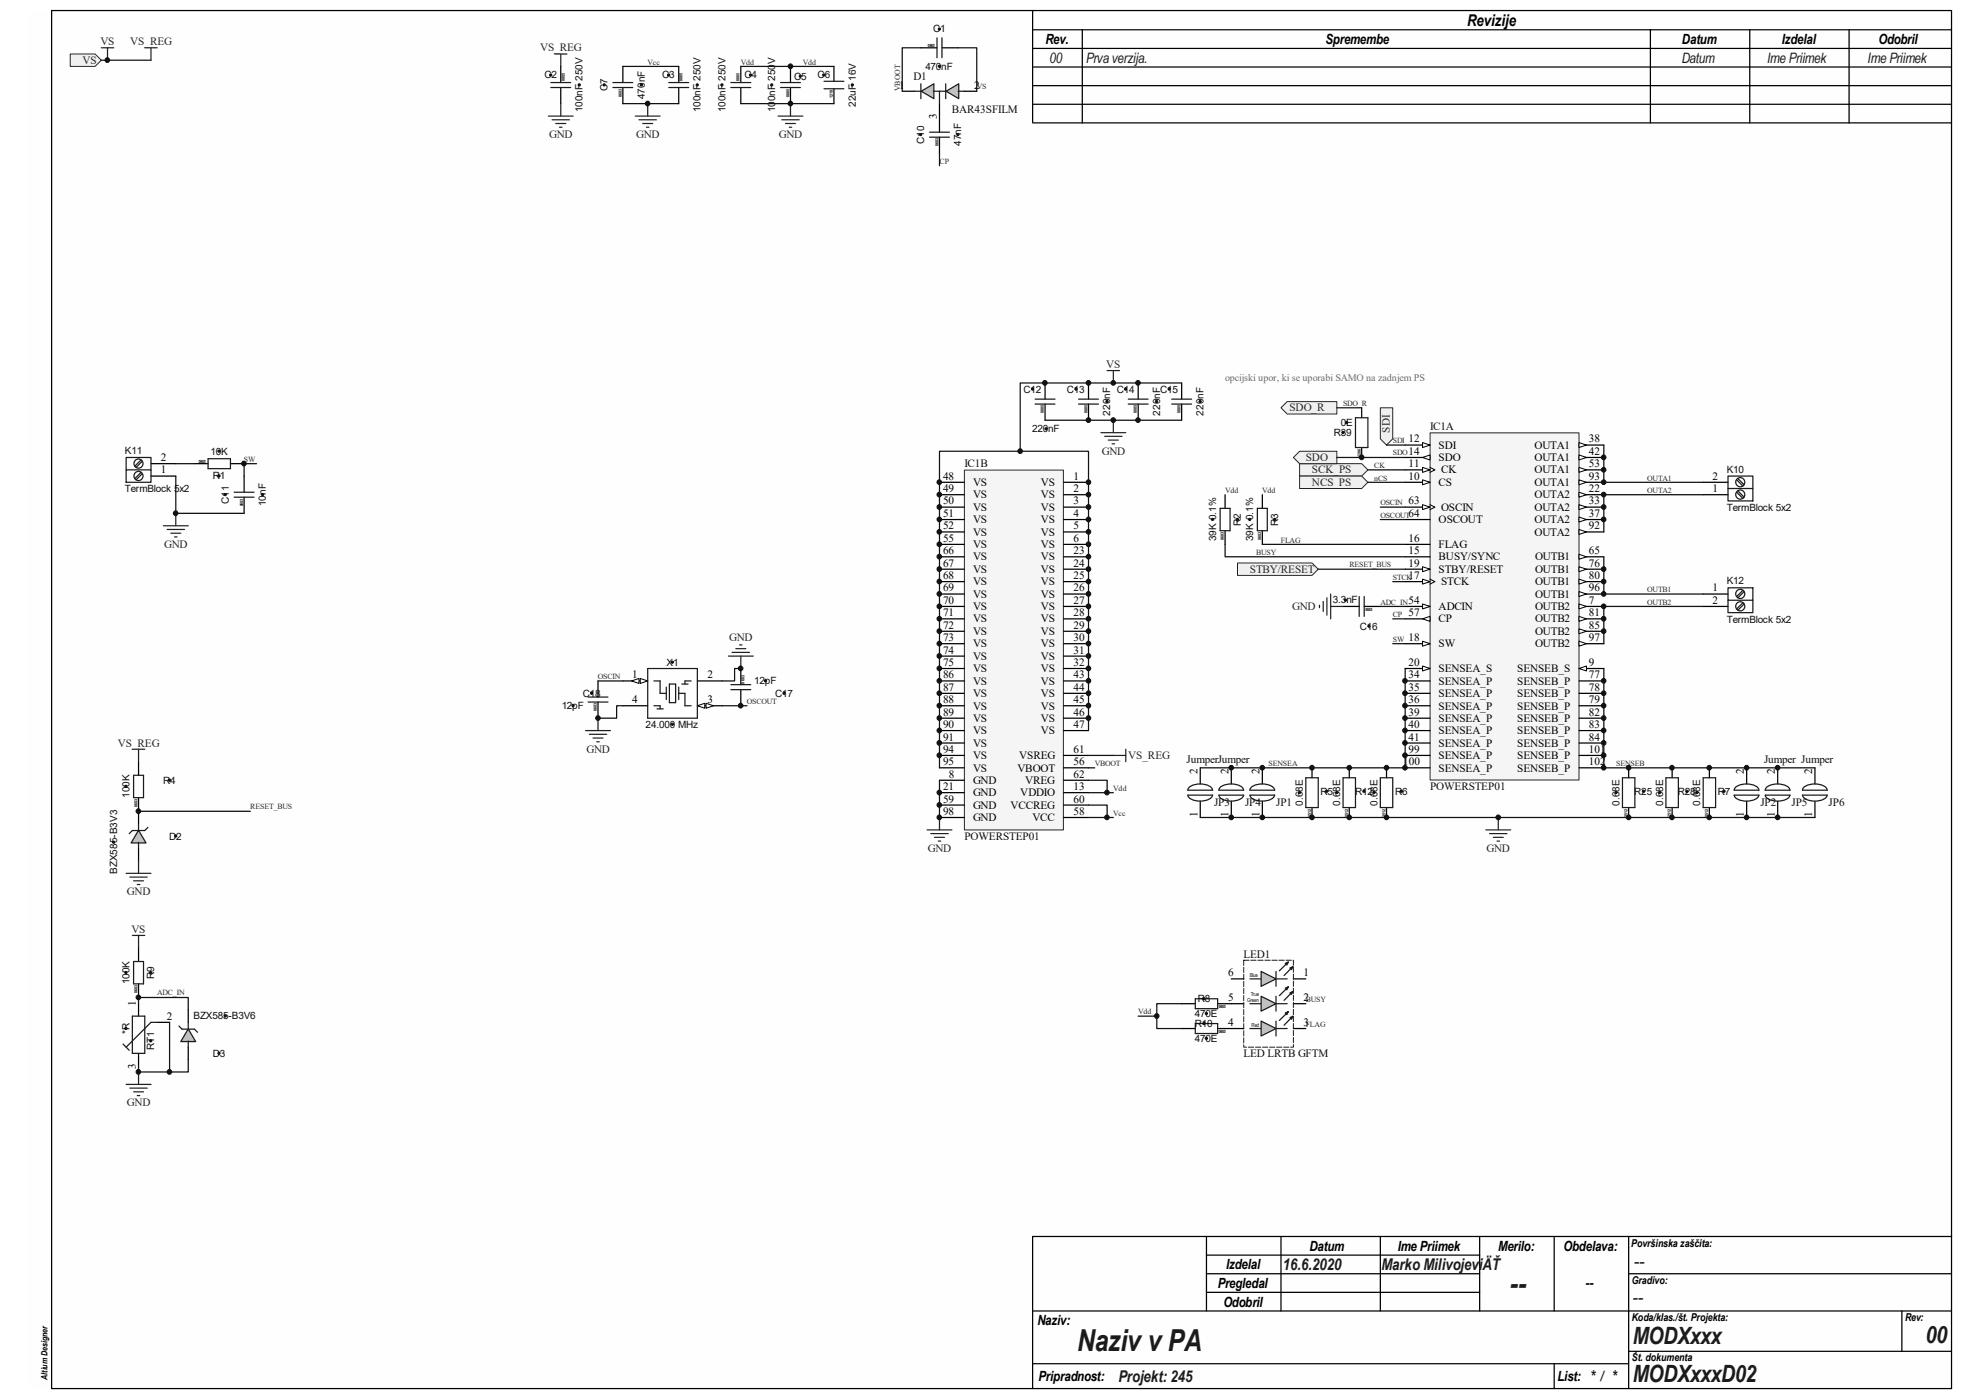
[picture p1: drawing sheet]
<svg xmlns="http://www.w3.org/2000/svg" width="297mm" height="210mm" viewBox="0 0 297 210" stroke-linecap="round" stroke-linejoin="round" font-family="sans-serif">
<path d="M4 1.6h288.9v206.8h-288.9z" fill="#fefefe"/>
<g fill="none" stroke="#000" stroke-width=".19">
<path d="M7.7 1.6h285.2v206.8h-285.2zM135.4 13.7h1.9M141 15.6v1.8M155 4.5h137.9M155 7.3h137.9M155 10.1h137.9M155 12.9h137.9M155 15.7h137.9M155 18.4h137.9M155 1.6v16.8M162.4 4.5v13.9M247.7 4.5v13.9"/>
<path d="M262.6 4.5v13.9M277.5 4.5v13.9M155 196.8h137.9M181.1 188.4h41M181.1 191.2h41M181.1 194h41M181.1 185.6v11.2M192.3 185.6v11.2M207.2 185.6v11.2M222.1 185.6v11.2M233.3 185.6v11.2M244.4 191.2h48.5"/>
<path d="M244.4 185.6v22.8M285.4 196.8v6.1M292.9 185.6h-137.9v22.8M155 204.7h89.4M233.3 204.7v3.7M244.4 202.9h48.5"/>
</g>
<path d="M141.9 12.6v2.2" fill="none" stroke="#1c1c1c" stroke-width=".19"/>
<path d="M142 13.7l1.9-1.1v2.2z" fill="#c0c0c0" stroke="#1c1c1c" stroke-width=".19"/>
<path d="M138.2 12.6v2.2M141 13.7h.9M143.8 13.7h.9" fill="none" stroke="#1c1c1c" stroke-width=".19"/>
<path d="M144.7 13.7h1.9" fill="none" stroke="#000" stroke-width=".19"/>
<path d="M138.3 13.7l1.9-1.1v2.2z" fill="#c0c0c0" stroke="#1c1c1c" stroke-width=".19"/>
<g fill="none" stroke="#1c1c1c" stroke-width=".19">
<path d="M82.7 13.1h3M82.7 12.4h3M92 13.1h3M92 12.4h3M100.4 13.1h3M100.4 12.4h3M109.7 13.1h3M109.7 12.4h3M117.1 13.1h3M117.1 12.4h3M123.7 13.3h3M123.7 12.2h3"/>
<path d="M137.3 13.7h.9M139.5 19.8h3M140.1 13.7h.9v1.9M140.6 5.7v3M141.4 5.7v3M139.5 20.6h3M155.4 59.9h2.9M161.9 59.9h3M169.3 59.9h3M175.9 59.9h2.9M155.4 60.7h2.9M161.9 60.7h3"/>
<path d="M169.3 60.7h3M175.9 60.7h2.9M183.1 76.3h1.5v3.4h-1.5zM188.7 76.3h1.5v3.4h-1.5zM204 89.5v3M204.7 89.5v3M26.9 154l.4 .5h1.9l.4 .5M179.4 149.9h3.3v1.5h-3.3zM179.4 153.7h3.3v1.4h-3.3z"/>
</g>
<g fill="none" stroke="#000" stroke-width=".19">
<path d="M84.2 10v2.4M84.2 13.1v2.5M93.5 10v2.4M93.5 13.1v2.5M101.9 10v2.4M101.9 13.1v2.5M111.2 10v2.4M111.2 13.1v2.5M118.6 10v2.4M118.6 13.1v2.5M125.2 10v2.2M125.2 13.3v2.3"/>
<path d="M138.2 7.2h2.4M141 17.4v2.4M141.4 7.2h2.4M141 20.6v2.4M156.8 57.5v2.4M163.4 57.5v2.4M170.8 57.5v2.4M177.3 57.5v2.4M156.8 60.7v2.4M163.4 60.7v2.4M170.8 60.7v2.4M177.3 60.7v2.4"/>
<path d="M183.9 74.3v2M183.9 79.7v2M189.5 74.3v2M189.5 79.7v2M201.6 91h2.4M204.7 91h2.5M28.2 151.6v1.9M28.2 157.2v1.9M177.3 154.4h2.1M177.3 150.7h2.1M182.7 154.4h2.1M182.7 150.7h2.1"/>
</g>
<g fill="#0e0e0e" stroke="#0e0e0e" stroke-width=".15">
<circle cx="161.5" cy="58.4" r=".17"/>
<circle cx="166.1" cy="60.3" r=".17"/>
<circle cx="155" cy="58.4" r=".17"/>
<circle cx="157" cy="64.4" r=".17"/>
<circle cx="175.5" cy="58.4" r=".17"/>
<circle cx="180.1" cy="60.3" r=".17"/>
<circle cx="168.9" cy="58.4" r=".17"/>
<circle cx="173.6" cy="60.3" r=".17"/>
<circle cx="120.1" cy="11.4" r=".17"/>
<circle cx="115.8" cy="12.7" r=".17"/>
<circle cx="141" cy="4.4" r=".17"/>
<circle cx="141" cy="9.9" r=".17"/>
<circle cx="138.2" cy="20.2" r=".17"/>
<circle cx="143.8" cy="20.2" r=".17"/>
<circle cx="82.6" cy="11.3" r=".17"/>
<circle cx="86.9" cy="12.7" r=".17"/>
<circle cx="123.6" cy="11.3" r=".17"/>
<circle cx="127.9" cy="12.7" r=".17"/>
<circle cx="90.7" cy="12.7" r=".17"/>
<circle cx="96.3" cy="12.7" r=".17"/>
<circle cx="100.4" cy="11.3" r=".17"/>
<circle cx="104.6" cy="12.7" r=".17"/>
<circle cx="112.6" cy="11.3" r=".17"/>
<circle cx="108.3" cy="12.7" r=".17"/>
<circle cx="205.4" cy="94" r=".17"/>
<circle cx="201.9" cy="90.1" r=".17"/>
<circle cx="191.3" cy="78" r=".17"/>
<circle cx="187.6" cy="78" r=".17"/>
<circle cx="185.7" cy="78" r=".17"/>
<circle cx="182" cy="78" r=".17"/>
<circle cx="180.7" cy="153.6" r=".17"/>
<circle cx="181.1" cy="155.9" r=".17"/>
<circle cx="180.7" cy="149.9" r=".17"/>
<circle cx="181.1" cy="152.1" r=".17"/>
</g>
<g fill="none" stroke="#262626" stroke-width=".19">
<path d="M21.7 7.2h1.9M22.7 7.2v1.8M82.3 17.4h3.7M82.9 18h2.6M83.2 8.1h1.9M83.4 18.5h1.5M84 19.1h.3M84.2 8.1v1.9M84.2 15.6v1.8M95.3 17.4h3.8M95.9 18h2.6M96.5 18.5h1.4"/>
<path d="M97 19.1h.4M97.2 15.6v1.8M116.8 17.4h3.7M117.3 18h2.6M117.9 18.5h1.5M118.5 19.1h.3M118.6 15.6v1.8M166.2 55.6h1.8M167.1 55.6v1.9M198 90.9v.3M198.6 90.3v1.5M199.1 89.7v2.6"/>
<path d="M199.7 89.2v3.7M199.7 91h1.9M167.1 113.4h1.9M169 112.5v1.8M139.1 124.6h3.8M139.7 125.1h2.6M140.3 125.7h1.4M140.8 126.3h.4M141 122.7v1.9"/>
</g>
<path d="M28.2 154.5l1.2 1.9h-2.3z" fill="#c0c0c0" stroke="#1c1c1c" stroke-width=".19"/>
<path d="M22.2 124.2l-.5 .5h-1.8l-.5 .4M20.1 144.3h1.4v3.4h-1.4zM28.2 153.5v.9M28.2 156.3v.9" fill="none" stroke="#1c1c1c" stroke-width=".19"/>
<g fill="#0e0e0e" stroke="#0e0e0e" stroke-width=".15">
<circle cx="32.9" cy="158.1" r=".17"/>
<circle cx="33.8" cy="152.5" r=".17"/>
<circle cx="22.6" cy="146" r=".17"/>
<circle cx="18.9" cy="146" r=".17"/>
</g>
<path d="M19.9 140.4h1.8M20.8 140.4v1.9" fill="none" stroke="#262626" stroke-width=".19"/>
<path d="M20.8 121.8v1.9M20.8 127.4v1.8M20.8 142.3v2M20.8 147.7v2" fill="none" stroke="#000" stroke-width=".19"/>
<path d="M20.8 124.6l1.1 1.9h-2.2z" fill="#c0c0c0" stroke="#1c1c1c" stroke-width=".19"/>
<path d="M31.2 68.9h3.4v1.5h-3.4zM35.1 74.6h3M35.1 73.9h3M20.1 116.4h1.4v3.3h-1.4zM20.8 123.7v.9M20.8 126.4v1" fill="none" stroke="#1c1c1c" stroke-width=".19"/>
<g fill="#0e0e0e" stroke="#0e0e0e" stroke-width=".15">
<circle cx="26.4" cy="125.5" r=".17"/>
<circle cx="17" cy="126.4" r=".17"/>
<circle cx="25.4" cy="117.1" r=".17"/>
<circle cx="18.9" cy="118" r=".17"/>
<circle cx="33.8" cy="74.2" r=".17"/>
<circle cx="39.4" cy="74.2" r=".17"/>
<circle cx="32.9" cy="71.5" r=".17"/>
<circle cx="32.9" cy="67.7" r=".17"/>
</g>
<g fill="none" stroke="#262626" stroke-width=".19">
<path d="M24.5 78.9h3.7M25.1 79.5h2.6M26.4 77.1v1.8M25.6 80h1.5M26.2 80.6h.4M109.3 98.5h3.7M109.9 97.9h2.6M110.4 97.4h1.5M111 96.8h.4M111.2 98.5v1.9M19.9 112.5h1.8M20.8 112.5v1.8"/>
<path d="M87.9 109.7h3.7M88.4 110.2h2.7M89 110.8h1.5M89.6 111.4h.3M89.7 107.8v1.9M18.9 131.1h3.8M19.5 131.7h2.6M20.1 132.2h1.4M20.6 132.8h.4M20.8 129.2v1.9"/>
</g>
<path d="M29.2 69.6h2M34.6 69.6h2M36.6 71.5v2.4M36.6 74.6v2.5M20.8 114.3v2.1M20.8 119.7v2.1" fill="none" stroke="#000" stroke-width=".19"/>
<g fill="#f0f0f0" stroke="#262626" stroke-width=".15">
<path d="M195 69.6h9.4l.9 .9-.9 1h-9.4z" fill-rule="evenodd"/>
<path d="M207.2 61.2h1.8v4.7l-.9 .9-.9-.9z" fill-rule="evenodd"/>
<path d="M194.1 68.7l.9-1h5.6v1.9h-5.6z" fill-rule="evenodd"/>
<path d="M185.7 84.5h11.2l.9 .9-.9 1h-11.2z" fill-rule="evenodd"/>
</g>
<path d="M165.2 64.9h3.8M165.8 65.5h2.6M166.3 66.1h1.5M166.9 66.6h.4M167.1 63.1v1.8M223 124.6h3.7M223.6 125.1h2.6M224.1 125.7h1.5M224.7 126.3h.4M224.9 122.7v1.9" fill="none" stroke="#262626" stroke-width=".19"/>
<path d="M189.5 115.3v2.4M262.1 115.3v2.4M189.5 120.3v2.4M262.1 120.3v2.4" fill="none" stroke="#000" stroke-width=".19"/>
<path d="M191.3 119.4a1.31 1.31 0 0 1-1.3 .8 2.73 2.73 0 0 1-2.3-.5l-.1-.3h3.7M191.3 118.6h-3.7a.85 .85 0 0 1 .7-.7 2.82 2.82 0 0 1 2.9 .4l.1 .3M264 119.4a1.31 1.31 0 0 1-1.3 .8 2.74 2.74 0 0 1-2.3-.5l-.1-.3h3.7M264 118.6h-3.7a.85 .85 0 0 1 .7-.7 2.82 2.82 0 0 1 2.9 .4l.1 .3" fill="none" stroke="#1c1c1c" stroke-width=".19"/>
<g fill="#f0f0f0" stroke="#262626" stroke-width=".15">
<path d="M10.5 8.1h3.8l.9 .9-.9 1h-3.8z" fill-rule="evenodd"/>
<path d="M195 71.5h9.4l.9 .9-.9 .9h-9.4z" fill-rule="evenodd"/>
<path d="M192.3 61.2l.9-.9h7.4v1.9h-7.4z" fill-rule="evenodd"/>
</g>
<path d="M15.2 7.2h1.9M16.1 7.2v1.8" fill="none" stroke="#262626" stroke-width=".19"/>
<path d="M214.7 65h22.3v52.1h-22.3z" fill="#f5f5f5"/>
<path d="M214.6 65h22.4v52.1h-22.4z" fill="none" stroke="#262626" stroke-width=".15"/>
<path d="M237 91h3.7" fill="none" stroke="#000" stroke-width=".19"/>
<path d="M237 90.7l1.1 .3-1.1 .4z" fill="#fefefe" stroke="#000" stroke-width=".15"/>
<path d="M237 100.4h3.7" fill="none" stroke="#000" stroke-width=".19"/>
<path d="M237 100.4l1.1-.4v.7z" fill="#fefefe" stroke="#000" stroke-width=".15"/>
<path d="M210.9 72.4h3.7" fill="none" stroke="#000" stroke-width=".19"/>
<path d="M213.5 72l1.1 .4-1.1 .4z" fill="#fefefe" stroke="#000" stroke-width=".15"/>
<path d="M210.9 70.5h3.7" fill="none" stroke="#000" stroke-width=".19"/>
<path d="M214.6 70.2l.8 .3-.8 .4" fill="none" stroke="#000" stroke-width=".15"/>
<path d="M213.5 70.2l1.1 .3-1.1 .4z" fill="#fefefe" stroke="#000" stroke-width=".15"/>
<path d="M210.9 66.8h3.7" fill="none" stroke="#000" stroke-width=".19"/>
<path d="M213.5 66.4l1.1 .4-1.1 .4z" fill="#fefefe" stroke="#000" stroke-width=".15"/>
<path d="M210.9 68.7h3.7" fill="none" stroke="#000" stroke-width=".19"/>
<path d="M213.5 68.7l1.1-.4v.7z" fill="#fefefe" stroke="#000" stroke-width=".15"/>
<path d="M210.9 83.6h3.7M210.9 81.7h3.7M210.9 87.3h3.7" fill="none" stroke="#000" stroke-width=".19"/>
<path d="M214.6 86.9l.8 .4-.8 .4" fill="none" stroke="#000" stroke-width=".15"/>
<path d="M213.5 86.9l1.1 .4-1.1 .4z" fill="#fefefe" stroke="#000" stroke-width=".15"/>
<path d="M210.9 96.6h3.7" fill="none" stroke="#000" stroke-width=".19"/>
<path d="M213.5 96.3l1.1 .3-1.1 .4z" fill="#fefefe" stroke="#000" stroke-width=".15"/>
<path d="M210.9 85.4h3.7" fill="none" stroke="#000" stroke-width=".19"/>
<path d="M213.5 85.1l1.1 .3-1.1 .4z" fill="#fefefe" stroke="#000" stroke-width=".15"/>
<path d="M210.9 100.4h3.7" fill="none" stroke="#000" stroke-width=".19"/>
<path d="M213.5 100l1.1 .4-1.1 .3z" fill="#fefefe" stroke="#000" stroke-width=".15"/>
<path d="M237 74.3h3.7" fill="none" stroke="#000" stroke-width=".19"/>
<path d="M237 73.9l1.1 .4-1.1 .3z" fill="#fefefe" stroke="#000" stroke-width=".15"/>
<path d="M237 76.1h3.7" fill="none" stroke="#000" stroke-width=".19"/>
<path d="M237 75.8l1.1 .3-1.1 .4z" fill="#fefefe" stroke="#000" stroke-width=".15"/>
<path d="M237 78h3.7M210.9 102.2h3.7M210.9 104.1h3.7M210.9 105.9h3.7" fill="none" stroke="#000" stroke-width=".19"/>
<path d="M237 77.6l1.1 .4-1.1 .4z" fill="#fefefe" stroke="#000" stroke-width=".15"/>
<path d="M237 66.8h3.7" fill="none" stroke="#000" stroke-width=".19"/>
<path d="M237 66.4l1.1 .4-1.1 .4z" fill="#fefefe" stroke="#000" stroke-width=".15"/>
<path d="M237 68.7h3.7M210.9 107.8h3.7M210.9 109.7h3.7M210.9 111.5h3.7" fill="none" stroke="#000" stroke-width=".19"/>
<path d="M237 68.3l1.1 .4-1.1 .3z" fill="#fefefe" stroke="#000" stroke-width=".15"/>
<path d="M237 70.5h3.7" fill="none" stroke="#000" stroke-width=".19"/>
<path d="M237 70.2l1.1 .3-1.1 .4z" fill="#fefefe" stroke="#000" stroke-width=".15"/>
<path d="M210.9 91h3.7" fill="none" stroke="#000" stroke-width=".19"/>
<path d="M213.5 90.7l1.1 .3-1.1 .4z" fill="#fefefe" stroke="#000" stroke-width=".15"/>
<path d="M210.9 92.9h3.7" fill="none" stroke="#000" stroke-width=".19"/>
<path d="M213.5 92.9l1.1-.4v.8z" fill="#fefefe" stroke="#000" stroke-width=".15"/>
<path d="M210.9 76.1h3.7" fill="none" stroke="#000" stroke-width=".19"/>
<path d="M214.6 75.8l.8 .3-.8 .4" fill="none" stroke="#000" stroke-width=".15"/>
<path d="M213.5 75.8l1.1 .3-1.1 .4z" fill="#fefefe" stroke="#000" stroke-width=".15"/>
<path d="M210.9 78h3.7M237 83.6h3.7" fill="none" stroke="#000" stroke-width=".19"/>
<path d="M237 83.2l1.1 .4-1.1 .4z" fill="#fefefe" stroke="#000" stroke-width=".15"/>
<path d="M237 85.4h3.7" fill="none" stroke="#000" stroke-width=".19"/>
<path d="M237 85.1l1.1 .3-1.1 .4z" fill="#fefefe" stroke="#000" stroke-width=".15"/>
<path d="M237 87.3h3.7M237 102.2h3.7M237 104.1h3.7M237 105.9h3.7" fill="none" stroke="#000" stroke-width=".19"/>
<path d="M237 86.9l1.1 .4-1.1 .4z" fill="#fefefe" stroke="#000" stroke-width=".15"/>
<path d="M237 92.9h3.7" fill="none" stroke="#000" stroke-width=".19"/>
<path d="M237 92.5l1.1 .4-1.1 .4z" fill="#fefefe" stroke="#000" stroke-width=".15"/>
<path d="M237 94.8h3.7M237 107.8h3.7M237 109.7h3.7M237 111.5h3.7" fill="none" stroke="#000" stroke-width=".19"/>
<path d="M237 94.4l1.1 .4-1.1 .3z" fill="#fefefe" stroke="#000" stroke-width=".15"/>
<path d="M237 79.9h3.7" fill="none" stroke="#000" stroke-width=".19"/>
<path d="M237 79.5l1.1 .4-1.1 .3z" fill="#fefefe" stroke="#000" stroke-width=".15"/>
<path d="M237 72.4h3.7" fill="none" stroke="#000" stroke-width=".19"/>
<path d="M237 72l1.1 .4-1.1 .4z" fill="#fefefe" stroke="#000" stroke-width=".15"/>
<path d="M237 89.2h3.7" fill="none" stroke="#000" stroke-width=".19"/>
<path d="M237 88.8l1.1 .4-1.1 .3z" fill="#fefefe" stroke="#000" stroke-width=".15"/>
<path d="M237 96.6h3.7" fill="none" stroke="#000" stroke-width=".19"/>
<path d="M237 96.3l1.1 .3-1.1 .4z" fill="#fefefe" stroke="#000" stroke-width=".15"/>
<path d="M210.9 113.4h3.7M210.9 115.3h3.7M237 113.4h3.7M237 115.3h3.7" fill="none" stroke="#000" stroke-width=".19"/>
<path d="M144.8 70.6h14.8v54h-14.8z" fill="#f5f5f5"/>
<path d="M144.7 70.6h14.9v54h-14.9z" fill="none" stroke="#262626" stroke-width=".15"/>
<g fill="none" stroke="#000" stroke-width=".19">
<path d="M141 72.4h3.7M141 74.3h3.7M141 76.1h3.7M141 78h3.7M141 79.9h3.7M159.6 72.4h3.8M159.6 74.3h3.8M159.6 76.1h3.8M159.6 78h3.8M159.6 79.9h3.8M141 81.7h3.7M141 83.6h3.7"/>
<path d="M141 85.4h3.7M141 87.3h3.7M141 89.2h3.7M141 91h3.7M141 92.9h3.7M141 94.8h3.7M141 96.6h3.7M141 98.5h3.7M159.6 81.7h3.8M159.6 83.6h3.8M159.6 85.4h3.8M159.6 87.3h3.8"/>
<path d="M159.6 89.2h3.8M159.6 91h3.8M159.6 92.9h3.8M159.6 94.8h3.8M159.6 96.6h3.8M159.6 98.5h3.8M141 117.1h3.7M141 119h3.7M141 100.4h3.7M141 102.2h3.7M141 104.1h3.7M141 105.9h3.7"/>
<path d="M141 107.8h3.7M141 109.7h3.7M141 115.3h3.7M141 113.4h3.7M141 111.5h3.7M159.6 117.1h3.8M159.6 119h3.8M159.6 100.4h3.8M159.6 102.2h3.8M159.6 104.1h3.8M159.6 105.9h3.8M159.6 107.8h3.8"/>
<path d="M159.6 109.7h3.8M159.6 115.3h3.8M159.6 113.4h3.8M180.1 115.3v2.4M184.8 115.3v2.4M196.9 115.3v1.5M202.5 115.3v1.5M208.1 115.3v1.5M244.4 115.3v1.5M251 115.3v1.5M256.5 115.3v1.5M266.8 115.3v2.4"/>
<path d="M272.4 115.3v2.4M141 122.7h3.7M141 120.9h3.7M159.6 122.7h3.8M159.6 120.9h3.8M180.1 120.3v2.4M184.8 120.3v2.4M196.9 121.2v1.5M202.5 121.2v1.5M208.1 121.2v1.5M244.4 121.2v1.5M251 121.2v1.5"/>
<path d="M256.5 121.2v1.5M266.8 120.3v2.4M272.4 120.3v2.4M194.1 150.7h1.9M194.1 146.9h1.9"/>
</g>
<g fill="none" stroke="#1c1c1c" stroke-width=".19">
<path d="M182 119.4a1.31 1.31 0 0 1-1.3 .8 2.74 2.74 0 0 1-2.3-.5l-.1-.3h3.7M182 118.6h-3.7a.85 .85 0 0 1 .7-.7 2.82 2.82 0 0 1 2.9 .4l.1 .3M186.6 119.4a1.31 1.31 0 0 1-1.2 .8 2.74 2.74 0 0 1-2.4-.5l-.1-.3h3.8M186.7 118.6h-3.8a.85 .85 0 0 1 .8-.7 2.82 2.82 0 0 1 2.8 .4l.1 .3M196 116.8h1.8v4.4h-1.8zM201.6 116.8h1.8v4.4h-1.8zM207.2 116.8h1.8v4.4h-1.8zM243.5 116.8h1.9v4.4h-1.9zM250 116.8h1.9v4.4h-1.9zM255.6 116.8h1.9v4.4h-1.9zM268.6 119.4a1.31 1.31 0 0 1-1.2 .8 2.74 2.74 0 0 1-2.4-.5l-.1-.3h3.8M268.7 118.6h-3.8a.85 .85 0 0 1 .8-.7 2.82 2.82 0 0 1 2.8 .4l.1 .3"/>
<path d="M274.2 119.4a1.31 1.31 0 0 1-1.3 .8 2.74 2.74 0 0 1-2.3-.5l-.1-.3h3.8M274.3 118.6h-3.8a.85 .85 0 0 1 .8-.7 2.82 2.82 0 0 1 2.8 .4l.1 .3"/>
</g>
<g fill="#0e0e0e" stroke="#0e0e0e" stroke-width=".15">
<circle cx="258.7" cy="118.8" r=".17"/>
<circle cx="254.7" cy="119" r=".17"/>
<circle cx="210.3" cy="118.8" r=".17"/>
<circle cx="206.2" cy="119" r=".17"/>
<circle cx="204.7" cy="118.8" r=".17"/>
<circle cx="200.6" cy="119" r=".17"/>
<circle cx="199.1" cy="118.8" r=".17"/>
<circle cx="195" cy="119" r=".17"/>
<circle cx="253.2" cy="118.8" r=".17"/>
<circle cx="249.1" cy="119" r=".17"/>
<circle cx="246.7" cy="118.8" r=".17"/>
<circle cx="242.5" cy="119" r=".17"/>
</g>
<path d="M18.9 162.8h3.8M19.5 163.3h2.6M20.1 163.9h1.4M20.6 164.5h.4M20.8 160.9v1.9" fill="none" stroke="#262626" stroke-width=".19"/>
<path d="M193.6 145.3l.5-.2-.3 .4z" fill="#c0c0c0" stroke="#1c1c1c" stroke-width=".19"/>
<path d="M193.2 144.6l-1.2 1.1M193.9 145.3l-1.2 1.1" fill="none" stroke="#1c1c1c" stroke-width=".19"/>
<path d="M192.9 144.6l.5-.2-.3 .5z" fill="#c0c0c0" stroke="#1c1c1c" stroke-width=".19"/>
<path d="M184.8 154.4h1.9M194.1 154.4h1.9" fill="none" stroke="#000" stroke-width=".19"/>
<path d="M187.6 146.9h1.7M191.5 146.9h1.7M191.5 145.8v2.3" fill="none" stroke="#1c1c1c" stroke-width=".19"/>
<path d="M189.3 145.8l2.2 1.1-2.2 1.2z" fill="#c0c0c0" stroke="#1c1c1c" stroke-width=".19"/>
<path d="M187.6 150.7h1.7M191.5 150.7h1.7M191.5 149.6v2.2" fill="none" stroke="#1c1c1c" stroke-width=".19"/>
<g fill="#c0c0c0" stroke="#1c1c1c" stroke-width=".19">
<path d="M189.3 149.6l2.2 1.1-2.2 1.1z"/>
<path d="M193.6 149.1l.5-.3-.3 .5z"/>
</g>
<path d="M193.2 148.3l-1.2 1.2M193.9 149l-1.2 1.2" fill="none" stroke="#1c1c1c" stroke-width=".19"/>
<path d="M192.9 148.3l.5-.2-.3 .5z" fill="#c0c0c0" stroke="#1c1c1c" stroke-width=".19"/>
<path d="M186.7 144.2h7.4v13h-7.4v-13" fill="none" stroke="#1c1c1c" stroke-width=".15" stroke-dasharray=".8 .3"/>
<path d="M184.8 150.7h1.9M184.8 146.9h1.9" fill="none" stroke="#000" stroke-width=".19"/>
<path d="M187.6 154.4h1.7M191.5 154.4h1.7M191.5 153.3v2.2" fill="none" stroke="#1c1c1c" stroke-width=".19"/>
<g fill="#c0c0c0" stroke="#1c1c1c" stroke-width=".19">
<path d="M189.3 153.3l2.2 1.1-2.2 1.1z"/>
<path d="M193.6 152.8l.5-.3-.3 .5z"/>
</g>
<path d="M193.2 152l-1.2 1.2M193.9 152.7l-1.2 1.2" fill="none" stroke="#1c1c1c" stroke-width=".19"/>
<path d="M192.9 152.1l.5-.3-.3 .5z" fill="#c0c0c0" stroke="#1c1c1c" stroke-width=".19"/>
<g fill="none" stroke="#000" stroke-width=".19">
<path d="M22.7 71.5h3.7M22.7 69.6h3.7M255.6 74.3h3.7M255.6 72.4h3.7M255.6 89.2h3.7M255.6 91h3.7M89.7 102.2v2.4M89.7 105.4v2.4M93.5 102.2h3.7M111.2 100.4v2.4M111.2 103.5v2.4M20.8 150.7v1.8"/>
<path d="M20.8 158.1v1.9M23.6 153.5h1.9"/>
</g>
<g fill="none" stroke="#1c1c1c" stroke-width=".19">
<path d="M18.9 70.5h3.8v1.9h-3.8zM18.9 70.5v-1.8h3.8v1.8M21.2 70.9l-1 .9M21.2 69l-1 1M21.4 71.1l-1 .9M21.4 69.2l-1 1M259.3 73.3h3.8v1.9h-3.8zM259.3 73.3v-1.8h3.8v1.8M260.6 73.9l1 .9M260.6 72l1 1M260.8 73.7l1 .9M260.8 71.8l1 1"/>
<path d="M259.3 88.2h3.8v1.9h-3.8zM259.3 90.1v1.9h3.8v-1.9M261.6 88.6l-1 .9M261.6 90.5l-1 .9M261.8 88.8l-1 .9M261.8 90.7l-1 .9M88.3 105.4h2.9M88.3 104.6h2.9M109.7 102.8h3M109.7 103.5h3M18.5 156.7l.9 1M19.9 152.5h1.8v5.6h-1.8z"/>
<path d="M23.6 153.5h-.9l-3.8 3.7"/>
<circle cx="20.8" cy="71.5" r=".68"/>
<circle cx="20.8" cy="69.6" r=".68"/>
<circle cx="261.2" cy="74.2" r=".68"/>
<circle cx="261.2" cy="72.4" r=".68"/>
<circle cx="261.2" cy="89.2" r=".68"/>
<circle cx="261.2" cy="91" r=".68"/>
</g>
<g fill="#0e0e0e" stroke="#0e0e0e" stroke-width=".15">
<circle cx="22.6" cy="156.2" r=".17"/>
<circle cx="18.9" cy="154.4" r=".17"/>
<circle cx="117.7" cy="104.1" r=".17"/>
<circle cx="114.9" cy="102.2" r=".17"/>
<circle cx="88.8" cy="104.1" r=".17"/>
<circle cx="86" cy="105.9" r=".17"/>
</g>
<g fill="#fefefe" stroke="#000" stroke-width=".15">
<path d="M96.1 101.8l1.1 .4-1.1 .4z"/>
<path d="M94.8 102.2l1.1-.4v.8z"/>
</g>
<path d="M93.5 105.9h3.7M104.7 105.9h3.7M104.7 102.2h3.7" fill="none" stroke="#000" stroke-width=".19"/>
<g fill="#fefefe" stroke="#000" stroke-width=".15">
<path d="M104.7 105.9l1.1-.3v.7z"/>
<path d="M106 105.6l1.1 .3-1.1 .4z"/>
</g>
<path d="M203.4 62.7h1.9v4.5h-1.9zM97.2 100.4h7.5v7.4h-7.5zM98.1 105.9h1v.5M98.1 102.2h1v1.9h.9M98.6 106.4h.9M100 103.2v1.8M100.5 102.7h.9v2.8h-.9zM101.9 104.1h.9v1.8h.9M101.9 103.2v1.8M102.3 102.7h1M103.7 102.2h-.9v.5" fill="none" stroke="#1c1c1c" stroke-width=".19"/>
<g fill="#0e0e0e" stroke="#0e0e0e" stroke-width=".15">
<circle cx="100.9" cy="99.4" r=".17"/>
<circle cx="100.9" cy="108.7" r=".17"/>
<circle cx="201.6" cy="64.9" r=".17"/>
<circle cx="202.1" cy="63.4" r=".17"/>
<circle cx="16.1" cy="9" r=".35"/>
<circle cx="20.8" cy="160.9" r=".35"/>
<circle cx="20.8" cy="149.7" r=".35"/>
<circle cx="20.8" cy="121.8" r=".35"/>
<circle cx="25.4" cy="160.9" r=".35"/>
<circle cx="26.4" cy="77" r=".35"/>
<circle cx="36.6" cy="69.6" r=".35"/>
<circle cx="89.7" cy="107.8" r=".35"/>
<circle cx="97.2" cy="15.5" r=".35"/>
<circle cx="111.1" cy="105.9" r=".35"/>
<circle cx="111.1" cy="100.3" r=".35"/>
<circle cx="118.6" cy="15.5" r=".35"/>
<circle cx="118.6" cy="10" r=".35"/>
<circle cx="141" cy="122.7" r=".35"/>
<circle cx="141" cy="120.8" r=".35"/>
<circle cx="141" cy="119" r=".35"/>
<circle cx="141" cy="113.4" r=".35"/>
<circle cx="141" cy="111.5" r=".35"/>
<circle cx="141" cy="109.7" r=".35"/>
<circle cx="141" cy="107.8" r=".35"/>
<circle cx="141" cy="105.9" r=".35"/>
<circle cx="141" cy="104.1" r=".35"/>
<circle cx="141" cy="102.2" r=".35"/>
<circle cx="141" cy="100.3" r=".35"/>
<circle cx="141" cy="98.5" r=".35"/>
<circle cx="141" cy="96.6" r=".35"/>
<circle cx="141" cy="94.7" r=".35"/>
<circle cx="141" cy="92.9" r=".35"/>
<circle cx="141" cy="91" r=".35"/>
<circle cx="141" cy="89.2" r=".35"/>
<circle cx="141" cy="87.3" r=".35"/>
<circle cx="141" cy="85.4" r=".35"/>
<circle cx="141" cy="83.6" r=".35"/>
<circle cx="141" cy="81.7" r=".35"/>
<circle cx="141" cy="79.8" r=".35"/>
<circle cx="141" cy="78" r=".35"/>
<circle cx="141" cy="76.1" r=".35"/>
<circle cx="141" cy="74.2" r=".35"/>
<circle cx="141" cy="72.4" r=".35"/>
<circle cx="153.1" cy="67.7" r=".35"/>
<circle cx="156.8" cy="57.5" r=".35"/>
<circle cx="163.4" cy="107.8" r=".35"/>
<circle cx="163.4" cy="105.9" r=".35"/>
<circle cx="163.4" cy="104.1" r=".35"/>
<circle cx="163.4" cy="102.2" r=".35"/>
<circle cx="163.4" cy="100.3" r=".35"/>
<circle cx="163.4" cy="98.5" r=".35"/>
<circle cx="163.4" cy="96.6" r=".35"/>
<circle cx="163.4" cy="94.7" r=".35"/>
<circle cx="163.4" cy="92.9" r=".35"/>
<circle cx="163.4" cy="91" r=".35"/>
<circle cx="163.4" cy="89.2" r=".35"/>
<circle cx="163.4" cy="87.3" r=".35"/>
<circle cx="163.4" cy="85.4" r=".35"/>
<circle cx="163.4" cy="83.6" r=".35"/>
<circle cx="163.4" cy="81.7" r=".35"/>
<circle cx="163.4" cy="79.8" r=".35"/>
<circle cx="163.4" cy="78" r=".35"/>
<circle cx="163.4" cy="76.1" r=".35"/>
<circle cx="163.4" cy="74.2" r=".35"/>
<circle cx="163.4" cy="72.4" r=".35"/>
<circle cx="163.4" cy="63.1" r=".35"/>
<circle cx="163.4" cy="57.5" r=".35"/>
<circle cx="166.1" cy="122.7" r=".35"/>
<circle cx="166.1" cy="119" r=".35"/>
<circle cx="167.1" cy="63.1" r=".35"/>
<circle cx="167.1" cy="57.5" r=".35"/>
<circle cx="170.8" cy="63.1" r=".35"/>
<circle cx="170.8" cy="57.5" r=".35"/>
<circle cx="173.6" cy="152.5" r=".35"/>
<circle cx="184.8" cy="122.7" r=".35"/>
<circle cx="184.8" cy="115.2" r=".35"/>
<circle cx="189.4" cy="122.7" r=".35"/>
<circle cx="189.4" cy="115.2" r=".35"/>
<circle cx="196.9" cy="122.7" r=".35"/>
<circle cx="196.9" cy="115.2" r=".35"/>
<circle cx="202.5" cy="122.7" r=".35"/>
<circle cx="202.5" cy="115.2" r=".35"/>
<circle cx="204.4" cy="68.7" r=".35"/>
<circle cx="208.1" cy="122.7" r=".35"/>
<circle cx="208.1" cy="115.2" r=".35"/>
<circle cx="210.9" cy="115.2" r=".35"/>
<circle cx="210.9" cy="113.4" r=".35"/>
<circle cx="210.9" cy="111.5" r=".35"/>
<circle cx="210.9" cy="109.7" r=".35"/>
<circle cx="210.9" cy="107.8" r=".35"/>
<circle cx="210.9" cy="105.9" r=".35"/>
<circle cx="210.9" cy="104.1" r=".35"/>
<circle cx="210.9" cy="102.2" r=".35"/>
<circle cx="224.9" cy="122.7" r=".35"/>
<circle cx="240.7" cy="115.2" r=".35"/>
<circle cx="240.7" cy="113.4" r=".35"/>
<circle cx="240.7" cy="111.5" r=".35"/>
<circle cx="240.7" cy="109.7" r=".35"/>
<circle cx="240.7" cy="107.8" r=".35"/>
<circle cx="240.7" cy="105.9" r=".35"/>
<circle cx="240.7" cy="104.1" r=".35"/>
<circle cx="240.7" cy="102.2" r=".35"/>
<circle cx="240.7" cy="94.7" r=".35"/>
<circle cx="240.7" cy="92.9" r=".35"/>
<circle cx="240.7" cy="91" r=".35"/>
<circle cx="240.7" cy="89.2" r=".35"/>
<circle cx="240.7" cy="87.3" r=".35"/>
<circle cx="240.7" cy="85.4" r=".35"/>
<circle cx="240.7" cy="78" r=".35"/>
<circle cx="240.7" cy="76.1" r=".35"/>
<circle cx="240.7" cy="74.2" r=".35"/>
<circle cx="240.7" cy="72.4" r=".35"/>
<circle cx="240.7" cy="70.5" r=".35"/>
<circle cx="240.7" cy="68.7" r=".35"/>
<circle cx="244.4" cy="122.7" r=".35"/>
<circle cx="244.4" cy="115.2" r=".35"/>
<circle cx="250.9" cy="122.7" r=".35"/>
<circle cx="250.9" cy="115.2" r=".35"/>
<circle cx="256.5" cy="122.7" r=".35"/>
<circle cx="256.5" cy="115.2" r=".35"/>
<circle cx="262.1" cy="122.7" r=".35"/>
<circle cx="262.1" cy="115.2" r=".35"/>
<circle cx="266.8" cy="122.7" r=".35"/>
<circle cx="266.8" cy="115.2" r=".35"/>
</g>
<path d="M204.4 61.2v1.5M204.4 67.2v1.5" fill="none" stroke="#000" stroke-width=".19"/>
<g fill="none" stroke="#0e0e0e" stroke-width=".19">
<path d="M15.2 9h7.5M93.5 15.6h8.4M93.5 10h8.4M111.2 10h14M111.2 15.6h14M138.2 7.2h-2.8v6.5M143.8 7.2h2.8v6.5M141 23v1.9M177.3 57.5h-24.2v10.2M26.4 71.5v5.6h10.2M26.4 69.6h2.8M38.5 69.6h-1.9v1.9"/>
<path d="M156.8 63.1h20.5M200.6 68.7h10.3M200.6 61.2h3.8M205.3 72.4h5.6M205.3 70.5h5.6M207.2 76.1h3.7M207.2 78h3.7M208.1 66.8h2.8M240.7 66.8v5.6h14.9M255.6 74.3h-14.9v5.6M183.9 81.7v1.9h27M189.5 81.7h21.4"/>
<path d="M197.8 85.4h13.1M207.2 91h3.7M209 92.9h1.9M209 87.3h1.9M209 96.6h1.9M240.7 83.6v5.6h14.9M255.6 91h-14.9v5.6M89.7 102.2h3.8M93.5 105.9h-1v1.9h-2.8M108.4 105.9h3.7M111.2 100.4h-1v1.8h-1.8M141 117.1v5.6"/>
<path d="M163.4 109.7v-42h-22.4v47.6M163.4 119h3.7M163.4 117.1h2.8v1.9M163.4 115.3h.9M163.4 113.4h3.7M210.9 100.4v14.9h-30.8M240.7 100.4v14.9h31.7M20.8 121.8h16.8M163.4 120.9h2.8v1.8M163.4 122.7h3.7M180.1 122.7h92.3M20.8 150.7v-1h7.4v1.9"/>
<path d="M25.5 153.5v7.4h-4.7v-.9M28.2 159.1v1.8h-2.7M170.8 152.5h2.8M177.3 150.7h-3.7v3.7h3.7"/>
</g>
<g font-size="4.5" fill="#1c1c1c">
<text x="226.6" y="194.2">--</text>
<text x="161.7" y="202.8">Naziv v PA</text>
</g>
<g font-size="3.6" fill="#1c1c1c">
<text x="245.1" y="201.8">MODXxxx</text>
<text x="289.1" y="201.7">00</text>
<text x="245.1" y="207.4">MODXxxxD02</text>
</g>
<g font-size="3" fill="#1c1c1c">
<text x="245.2" y="190.3">--</text>
<text x="245" y="195.7">--</text>
</g>
<text font-size="2.4" x="220.2" y="3.9">Revizije</text>
<g font-size="2.4" fill="#1c1c1c">
<text x="192.5" y="190.7">16.6.2020</text>
<text x="207.3" y="190.7">Marko MilivojeviÄŤ</text>
<text x="167.9" y="207.4">Projekt: 245</text>
<text x="238.6" y="207.4">*</text>
<text x="241.9" y="207.4">*</text>
</g>
<text font-size="2.3" fill="#1c1c1c" x="238" y="193.4">--</text>
<g font-size="2.2" fill="#1c1c1c">
<text x="157.5" y="9.4">00</text>
<text x="163" y="9.4">Prva verzija.</text>
<text x="252.4" y="9.4">Datum</text>
<text x="265.2" y="9.4">Ime Priimek</text>
<text x="280.3" y="9.4">Ime Priimek</text>
</g>
<g font-size="2.1">
<text x="156.9" y="6.6">Rev.</text>
<text x="198.9" y="6.6">Spremembe</text>
<text x="252.4" y="6.6">Datum</text>
<text x="267.4" y="6.6">Izdelal</text>
<text x="281.9" y="6.6">Odobril</text>
<text x="184" y="190.5">Izdelal</text>
<text x="196.6" y="187.7">Datum</text>
<text x="209.8" y="187.7">Ime Priimek</text>
<text x="224.8" y="187.7">Merilo:</text>
<text x="234.6" y="187.7">Obdelava:</text>
<text x="182.8" y="193.3">Pregledal</text>
<text x="183.6" y="196.1">Odobril</text>
<text x="155.7" y="198.9">Naziv:</text>
<text x="155.9" y="207.3">Pripradnost:</text>
<text x="233.8" y="207.3">List:</text>
</g>
<text font-size="2.1" fill="#1c1c1c" x="240.2" y="207.3">/</text>
<g font-size="1.7" fill="#262626">
<text x="12.4" y="9.6">VS</text>
<text x="15.1" y="6.8">VS</text>
<text x="19.6" y="6.8">VS_REG</text>
<text x="81.1" y="7.7">VS_REG</text>
<text x="82.4" y="20.7">GND</text>
<text x="95.5" y="20.7">GND</text>
<text x="116.9" y="20.7">GND</text>
<text x="166" y="55.2">VS</text>
<text x="193.5" y="61.8">SDO_R</text>
<text x="208.6" y="64.9" transform="rotate(-90 208.6 64.9)">SDI</text>
<text x="165.4" y="68.2">GND</text>
<text x="196" y="69.2">SDO</text>
<text x="196.9" y="71.1">SCK_PS</text>
<text x="196.9" y="72.9">NCS_PS</text>
<text x="24.6" y="82.2">GND</text>
<text x="187.6" y="86">STBY/RESET</text>
<text x="193.9" y="91.6">GND</text>
<text x="109.4" y="96.2">GND</text>
<text x="17.7" y="112.1">VS_REG</text>
<text x="88" y="113">GND</text>
<text x="169.3" y="114">VS_REG</text>
<text x="139.2" y="127.9">GND</text>
<text x="223.1" y="127.9">GND</text>
<text x="19" y="134.4">GND</text>
<text x="19.7" y="140">VS</text>
<text x="19" y="166.1">GND</text>
</g>
<g font-size="1.7">
<text x="135" y="13.3">1</text>
<text x="140.6" y="17.9" transform="rotate(-90 140.6 17.9)">3</text>
<text x="146.2" y="13.3">2</text>
<text x="24.1" y="71.1">1</text>
<text x="24.1" y="69.2">2</text>
<text x="211.4" y="70.1">11</text>
<text x="211.4" y="66.4">12</text>
<text x="211.4" y="68.3">14</text>
<text x="215.9" y="67.4">SDI</text>
<text x="215.9" y="69.2">SDO</text>
<text x="216.3" y="71.1">CK</text>
<text x="230.3" y="67.4">OUTA1</text>
<text x="230.3" y="69.2">OUTA1</text>
<text x="230.3" y="71.1">OUTA1</text>
<text x="238.5" y="66.4">38</text>
<text x="238.5" y="68.3">42</text>
<text x="238.5" y="70.1">53</text>
<text x="141.6" y="72">48</text>
<text x="141.6" y="73.9">49</text>
<text x="141.6" y="75.7">50</text>
<text x="141.6" y="77.6">51</text>
<text x="146" y="72.9">VS</text>
<text x="146" y="74.8">VS</text>
<text x="146" y="76.7">VS</text>
<text x="156.2" y="72.9">VS</text>
<text x="156.2" y="74.8">VS</text>
<text x="156.2" y="76.7">VS</text>
<text x="161.1" y="72">1</text>
<text x="161.1" y="73.9">2</text>
<text x="161.1" y="75.7">3</text>
<text x="161.1" y="77.6">4</text>
<text x="211.4" y="72">10</text>
<text x="211.4" y="75.7">63</text>
<text x="211.4" y="77.6">64</text>
<text x="215.9" y="72.9">CS</text>
<text x="216.3" y="76.7">OSCIN</text>
<text x="230.3" y="74.8">OUTA2</text>
<text x="230.3" y="76.7">OUTA2</text>
<text x="230.3" y="72.9">OUTA1</text>
<text x="238.5" y="73.9">22</text>
<text x="238.5" y="75.7">33</text>
<text x="238.5" y="77.6">37</text>
<text x="238.5" y="72">93</text>
<text x="257" y="73.9">1</text>
<text x="257" y="72">2</text>
<text x="141.6" y="79.5">52</text>
<text x="141.6" y="81.3">55</text>
<text x="141.6" y="83.2">66</text>
<text x="146" y="78.5">VS</text>
<text x="146" y="80.4">VS</text>
<text x="146" y="82.3">VS</text>
<text x="156.2" y="78.5">VS</text>
<text x="156.2" y="80.4">VS</text>
<text x="156.2" y="82.3">VS</text>
<text x="161.1" y="79.5">5</text>
<text x="161.1" y="81.3">6</text>
<text x="161.1" y="83.2">23</text>
<text x="211.4" y="83.2">15</text>
<text x="211.4" y="81.3">16</text>
<text x="215.9" y="82.3">FLAG</text>
<text x="215.9" y="78.5">OSCOUT</text>
<text x="230.3" y="78.5">OUTA2</text>
<text x="230.3" y="80.4">OUTA2</text>
<text x="238.5" y="83.2">65</text>
<text x="238.5" y="79.5">92</text>
<text x="141.6" y="85">67</text>
<text x="141.6" y="86.9">68</text>
<text x="141.6" y="88.8">69</text>
<text x="146" y="84.1">VS</text>
<text x="146" y="86">VS</text>
<text x="146" y="87.8">VS</text>
<text x="146" y="89.7">VS</text>
<text x="156.2" y="84.1">VS</text>
<text x="156.2" y="86">VS</text>
<text x="156.2" y="87.8">VS</text>
<text x="156.2" y="89.7">VS</text>
<text x="161.1" y="85">24</text>
<text x="161.1" y="86.9">25</text>
<text x="161.1" y="88.8">26</text>
<text x="211.4" y="86.9">17</text>
<text x="211.4" y="85">19</text>
<text x="215.9" y="84.1">BUSY/SYNC</text>
<text x="215.9" y="86">STBY/RESET</text>
<text x="216.3" y="87.8">STCK</text>
<text x="230.4" y="84.1">OUTB1</text>
<text x="230.4" y="86">OUTB1</text>
<text x="230.4" y="87.8">OUTB1</text>
<text x="230.4" y="89.7">OUTB1</text>
<text x="238.5" y="85">76</text>
<text x="238.5" y="86.9">80</text>
<text x="238.5" y="88.8">96</text>
<text x="257" y="88.8">1</text>
<text x="141.6" y="90.6">70</text>
<text x="141.6" y="92.5">71</text>
<text x="141.6" y="94.4">72</text>
<text x="146" y="91.6">VS</text>
<text x="146" y="93.4">VS</text>
<text x="146" y="95.3">VS</text>
<text x="156.2" y="91.6">VS</text>
<text x="156.2" y="93.4">VS</text>
<text x="156.2" y="95.3">VS</text>
<text x="161.1" y="90.6">27</text>
<text x="161.1" y="92.5">28</text>
<text x="161.1" y="94.4">29</text>
<text x="211.4" y="90.6">54</text>
<text x="211.4" y="92.5">57</text>
<text x="215.9" y="91.6">ADCIN</text>
<text x="215.9" y="93.4">CP</text>
<text x="230.4" y="91.6">OUTB2</text>
<text x="230.4" y="93.4">OUTB2</text>
<text x="230.4" y="95.3">OUTB2</text>
<text x="238.5" y="90.6">7</text>
<text x="238.5" y="92.5">81</text>
<text x="238.5" y="94.4">85</text>
<text x="257" y="90.6">2</text>
<text x="94.9" y="101.9">1</text>
<text x="106.2" y="101.9">2</text>
<text x="141.6" y="96.2">73</text>
<text x="141.6" y="98.1">74</text>
<text x="141.6" y="100">75</text>
<text x="141.6" y="101.9">86</text>
<text x="146" y="97.2">VS</text>
<text x="146" y="99.1">VS</text>
<text x="146" y="100.9">VS</text>
<text x="156.2" y="97.2">VS</text>
<text x="156.2" y="99.1">VS</text>
<text x="156.2" y="100.9">VS</text>
<text x="161.1" y="96.2">30</text>
<text x="161.1" y="98.1">31</text>
<text x="161.1" y="100">32</text>
<text x="161.1" y="101.9">43</text>
<text x="211.4" y="96.2">18</text>
<text x="211.4" y="100">20</text>
<text x="211.4" y="101.9">34</text>
<text x="215.9" y="97.2">SW</text>
<text x="215.9" y="100.9">SENSEA_S</text>
<text x="227.7" y="100.9">SENSEB_S</text>
<text x="230.4" y="97.2">OUTB2</text>
<text x="238.5" y="100">9</text>
<text x="238.5" y="101.9">77</text>
<text x="238.5" y="96.2">97</text>
<text x="94.9" y="105.6">4</text>
<text x="106.2" y="105.6">3</text>
<text x="141.6" y="103.7">87</text>
<text x="141.6" y="105.6">88</text>
<text x="141.6" y="107.4">89</text>
<text x="146" y="102.8">VS</text>
<text x="146" y="104.6">VS</text>
<text x="146" y="106.5">VS</text>
<text x="156.2" y="102.8">VS</text>
<text x="156.2" y="104.6">VS</text>
<text x="156.2" y="106.5">VS</text>
<text x="161.1" y="103.7">44</text>
<text x="161.1" y="105.6">45</text>
<text x="161.1" y="107.4">46</text>
<text x="211.4" y="103.7">35</text>
<text x="211.4" y="105.6">36</text>
<text x="211.4" y="107.4">39</text>
<text x="215.9" y="102.8">SENSEA_P</text>
<text x="215.9" y="104.6">SENSEA_P</text>
<text x="215.9" y="106.5">SENSEA_P</text>
<text x="227.7" y="102.8">SENSEB_P</text>
<text x="227.7" y="104.6">SENSEB_P</text>
<text x="227.7" y="106.5">SENSEB_P</text>
<text x="238.5" y="103.7">78</text>
<text x="238.5" y="105.6">79</text>
<text x="238.5" y="107.4">82</text>
<text x="141.6" y="109.3">90</text>
<text x="141.6" y="111.2">91</text>
<text x="141.6" y="113">94</text>
<text x="146" y="108.4">VS</text>
<text x="146" y="110.2">VS</text>
<text x="146" y="112.1">VS</text>
<text x="146" y="114">VS</text>
<text x="153" y="114">VSREG</text>
<text x="156.2" y="108.4">VS</text>
<text x="156.2" y="110.2">VS</text>
<text x="161.1" y="109.3">47</text>
<text x="161.1" y="113">61</text>
<text x="211.4" y="109.3">40</text>
<text x="211.4" y="111.2">41</text>
<text x="211.4" y="113">99</text>
<text x="215.9" y="108.4">SENSEA_P</text>
<text x="215.9" y="110.2">SENSEA_P</text>
<text x="215.9" y="112.1">SENSEA_P</text>
<text x="215.9" y="114">SENSEA_P</text>
<text x="227.7" y="108.4">SENSEB_P</text>
<text x="227.7" y="110.2">SENSEB_P</text>
<text x="227.7" y="112.1">SENSEB_P</text>
<text x="227.7" y="114">SENSEB_P</text>
<text x="238.5" y="109.3">83</text>
<text x="238.5" y="111.2">84</text>
<text x="238.5" y="113">101</text>
<text x="141.6" y="118.6">21</text>
<text x="141.6" y="114.9">95</text>
<text x="142.4" y="116.8">8</text>
<text x="146" y="117.7">GND</text>
<text x="146" y="119.5">GND</text>
<text x="146" y="115.8">VS</text>
<text x="152.7" y="115.8">VBOOT</text>
<text x="153.1" y="119.5">VDDIO</text>
<text x="153.9" y="117.7">VREG</text>
<text x="161.1" y="118.6">13</text>
<text x="161.1" y="114.9">56</text>
<text x="161.1" y="116.8">62</text>
<text x="179.7" y="116.2" transform="rotate(-90 179.7 116.2)">2</text>
<text x="184.4" y="116.2" transform="rotate(-90 184.4 116.2)">2</text>
<text x="189" y="116.2" transform="rotate(-90 189 116.2)">2</text>
<text x="210.6" y="114.9">100</text>
<text x="215.9" y="115.8">SENSEA_P</text>
<text x="227.7" y="115.8">SENSEB_P</text>
<text x="238.5" y="114.9">102</text>
<text x="261.7" y="116.2" transform="rotate(-90 261.7 116.2)">2</text>
<text x="266.4" y="116.2" transform="rotate(-90 266.4 116.2)">2</text>
<text x="272" y="116.2" transform="rotate(-90 272 116.2)">2</text>
<text x="141.6" y="120.5">59</text>
<text x="141.6" y="122.3">98</text>
<text x="146" y="121.4">GND</text>
<text x="146" y="123.3">GND</text>
<text x="151.7" y="121.4">VCCREG</text>
<text x="154.9" y="123.3">VCC</text>
<text x="161.1" y="122.3">58</text>
<text x="161.1" y="120.5">60</text>
<text x="179.7" y="122.6" transform="rotate(-90 179.7 122.6)">1</text>
<text x="184.4" y="122.6" transform="rotate(-90 184.4 122.6)">1</text>
<text x="189" y="122.6" transform="rotate(-90 189 122.6)">1</text>
<text x="261.7" y="122.6" transform="rotate(-90 261.7 122.6)">1</text>
<text x="266.4" y="122.6" transform="rotate(-90 266.4 122.6)">1</text>
<text x="272" y="122.6" transform="rotate(-90 272 122.6)">1</text>
<text x="184.3" y="146.6">6</text>
<text x="195.6" y="146.6">1</text>
<text x="20.4" y="151" transform="rotate(-90 20.4 151)">1</text>
<text x="25.1" y="153.1">2</text>
<text x="184.3" y="154">4</text>
<text x="184.3" y="150.3">5</text>
<text x="195.6" y="150.3">2</text>
<text x="195.6" y="154">3</text>
<text x="20.4" y="160.4" transform="rotate(-90 20.4 160.4)">3</text>
</g>
<g font-size="1.7" fill="#0e0e0e">
<text x="137.1" y="12">D1</text>
<text x="142.9" y="17">BAR43SFILM</text>
<text x="214.6" y="64.6">IC1A</text>
<text x="144.7" y="70.1">IC1B</text>
<text x="178.1" y="114.5">JumperJumper</text>
<text x="214.6" y="118.6">POWERSTEP01</text>
<text x="264.8" y="114.5">Jumper Jumper</text>
<text x="182.2" y="121">JP3</text>
<text x="186.9" y="121">JP4</text>
<text x="191.5" y="121">JP1</text>
<text x="264.2" y="121">JP2</text>
<text x="268.9" y="121">JP5</text>
<text x="274.4" y="121">JP6</text>
<text x="144.7" y="126.1">POWERSTEP01</text>
<text x="186.6" y="143.8">LED1</text>
<text x="186.6" y="158.7">LED LRTB GFTM</text>
</g>
<g font-size="1.6">
<text x="244.8" y="187.2">Površinska zaščita:</text>
<text x="244.9" y="192.7">Gradivo:</text>
<text x="244.9" y="198.3">Koda/klas./št. Projekta:</text>
<text x="285.9" y="198.3">Rev:</text>
<text x="244.9" y="204.3">Št. dokumenta</text>
</g>
<g font-size="1.5" fill="#0e0e0e">
<text x="140" y="4.9">C1</text>
<text x="81.7" y="11.8">C2</text>
<text x="99.4" y="11.8">C3</text>
<text x="111.7" y="11.8">C4</text>
<text x="119.2" y="12">C5</text>
<text x="122.7" y="11.8">C6</text>
<text x="138.9" y="10.5">470nF</text>
<text x="87.4" y="16.8" transform="rotate(-90 87.4 16.8)">100nF 250V</text>
<text x="91.2" y="13.7" transform="rotate(-90 91.2 13.7)">C7</text>
<text x="96.8" y="14.9" transform="rotate(-90 96.8 14.9)">470nF</text>
<text x="105.2" y="16.8" transform="rotate(-90 105.2 16.8)">100nF 250V</text>
<text x="108.9" y="16.8" transform="rotate(-90 108.9 16.8)">100nF 250V</text>
<text x="116.3" y="16.8" transform="rotate(-90 116.3 16.8)">100nF 250V</text>
<text x="128.4" y="16" transform="rotate(-90 128.4 16)">22uF 16V</text>
<text x="138.7" y="21.6" transform="rotate(-90 138.7 21.6)">C10</text>
<text x="144.3" y="21.9" transform="rotate(-90 144.3 21.9)">47nF</text>
<text x="153.6" y="58.9">C12</text>
<text x="160.1" y="58.9">C13</text>
<text x="167.6" y="58.9">C14</text>
<text x="174.1" y="58.9">C15</text>
<text x="154.9" y="64.9">220nF</text>
<text x="166.6" y="62.4" transform="rotate(-90 166.6 62.4)">220nF</text>
<text x="174.1" y="62.4" transform="rotate(-90 174.1 62.4)">220nF</text>
<text x="180.6" y="62.4" transform="rotate(-90 180.6 62.4)">220nF</text>
<text x="200.2" y="65.4">R39</text>
<text x="201.2" y="64">0E</text>
<text x="18.8" y="68.2">K11</text>
<text x="31.6" y="68.2">10K</text>
<text x="32" y="72">R1</text>
<text x="259.2" y="71">K10</text>
<text x="18.8" y="73.9">TermBlock 5x2</text>
<text x="34.3" y="75.6" transform="rotate(-90 34.3 75.6)">C11</text>
<text x="39.9" y="76" transform="rotate(-90 39.9 76)">10nF</text>
<text x="259.2" y="76.7">TermBlock 5x2</text>
<text x="182.5" y="81.2" transform="rotate(-90 182.5 81.2)">39K 0.1%</text>
<text x="186.2" y="79" transform="rotate(-90 186.2 79)">R2</text>
<text x="188.1" y="81.2" transform="rotate(-90 188.1 81.2)">39K 0.1%</text>
<text x="191.8" y="79" transform="rotate(-90 191.8 79)">R3</text>
<text x="259.2" y="87.7">K12</text>
<text x="200" y="90.6">3.3nF</text>
<text x="204.1" y="94.5">C16</text>
<text x="259.2" y="93.5">TermBlock 5x2</text>
<text x="100" y="99.9">X1</text>
<text x="84.3" y="106.4">12pF</text>
<text x="87.5" y="104.6">C18</text>
<text x="113.2" y="102.7">12pF</text>
<text x="116.3" y="104.6">C17</text>
<text x="96.9" y="109.3">24.000 MHz</text>
<text x="19.4" y="119.8" transform="rotate(-90 19.4 119.8)">100K</text>
<text x="24.5" y="117.6">R4</text>
<text x="198.2" y="119.3">R5</text>
<text x="203.4" y="119.3">R12</text>
<text x="209.4" y="119.3">R6</text>
<text x="245.3" y="119.3">R25</text>
<text x="251.8" y="119.3">R28</text>
<text x="257.8" y="119.3">R7</text>
<text x="195.5" y="120.9" transform="rotate(-90 195.5 120.9)">0.68E</text>
<text x="201.1" y="120.9" transform="rotate(-90 201.1 120.9)">0.68E</text>
<text x="206.7" y="120.9" transform="rotate(-90 206.7 120.9)">0.68E</text>
<text x="243" y="120.9" transform="rotate(-90 243 120.9)">0.68E</text>
<text x="249.6" y="120.9" transform="rotate(-90 249.6 120.9)">0.68E</text>
<text x="255.2" y="120.9" transform="rotate(-90 255.2 120.9)">0.68E</text>
<text x="17.6" y="131.3" transform="rotate(-90 17.6 131.3)">BZX585-B3V3</text>
<text x="25.4" y="126">D2</text>
<text x="19.4" y="147.8" transform="rotate(-90 19.4 147.8)">100K</text>
<text x="23.2" y="147" transform="rotate(-90 23.2 147)">R9</text>
<text x="19.4" y="155.2" transform="rotate(-90 19.4 155.2)">*R</text>
<text x="29" y="153">BZX585-B3V6</text>
<text x="179.3" y="154.1">R10</text>
<text x="179.3" y="152.7">470E</text>
<text x="179.7" y="150.4">R8</text>
<text x="23.2" y="157.7" transform="rotate(-90 23.2 157.7)">RT1</text>
<text x="32" y="158.6">D3</text>
<text x="179.3" y="156.4">470E</text>
</g>
<text font-size="1.5" fill="#6c6c6c" x="183.9" y="57.1">opcijski upor, ki se uporabi SAMO na zadnjem PS</text>
<text font-size="1.3" x="7.1" y="207.1" transform="rotate(-90 7.1 207.1)">Altium Designer</text>
<g font-size="1.2" fill="#262626">
<text x="97.2" y="9.7">Vcc</text>
<text x="111.2" y="9.7">Vdd</text>
<text x="120.5" y="9.7">Vdd</text>
<text x="135.1" y="13.7" transform="rotate(-90 135.1 13.7)">VBOOT</text>
<text x="146.6" y="13.4">VS</text>
<text x="141" y="24.6">CP</text>
<text x="201.6" y="60.9">SDO_R</text>
<text x="36.6" y="69.3">SW</text>
<text x="206.2" y="70.2">CK</text>
<text x="209" y="66.5">SDI</text>
<text x="209" y="68.4">SDO</text>
<text x="183.9" y="74">Vdd</text>
<text x="189.4" y="74">Vdd</text>
<text x="206.2" y="72.1">nCS</text>
<text x="207.2" y="75.9">OSCIN</text>
<text x="207.2" y="77.7">OSCOUT</text>
<text x="247.2" y="72.1">OUTA1</text>
<text x="247.2" y="74">OUTA2</text>
<text x="188.5" y="83.3">BUSY</text>
<text x="192.2" y="81.4">FLAG</text>
<text x="202.5" y="85.2">RESET_BUS</text>
<text x="209" y="87">STCK</text>
<text x="247.2" y="88.9">OUTB1</text>
<text x="207.2" y="90.8">ADC_IN</text>
<text x="209" y="92.6">CP</text>
<text x="247.2" y="90.8">OUTB2</text>
<text x="89.7" y="101.9">OSCIN</text>
<text x="209" y="96.4">SW</text>
<text x="112.1" y="105.7">OSCOUT</text>
<text x="164.3" y="115">VBOOT</text>
<text x="167.1" y="118.7">Vdd</text>
<text x="190.4" y="115">SENSEA</text>
<text x="242.6" y="115">SENSEB</text>
<text x="37.5" y="121.5">RESET_BUS</text>
<text x="167.1" y="122.4">Vcc</text>
<text x="23.6" y="149.4">ADC_IN</text>
<text x="170.8" y="152.3">Vdd</text>
<text x="196" y="154.1">FLAG</text>
<text x="196" y="150.4">BUSY</text>
</g>
<g font-size=".8" fill="#0e0e0e">
<text x="187.6" y="146.7">Blue</text>
<text x="187.7" y="149.5">True</text>
<text x="187.2" y="150.5">Green</text>
<text x="187.8" y="154.2">Red</text>
</g>
<g font-size=".7">
<text x="139.2" y="7">0603</text>
<text x="84.7" y="12.2" transform="rotate(-90 84.7 12.2)">0805</text>
<text x="93.3" y="14.5" transform="rotate(-90 93.3 14.5)">0603</text>
<text x="102.4" y="12.2" transform="rotate(-90 102.4 12.2)">0805</text>
<text x="111" y="12.2" transform="rotate(-90 111 12.2)">0805</text>
<text x="118.5" y="14.5" transform="rotate(-90 118.5 14.5)">0805</text>
<text x="125" y="14.7" transform="rotate(-90 125 14.7)">1210</text>
<text x="140.8" y="22" transform="rotate(-90 140.8 22)">0603</text>
<text x="156.7" y="62.1" transform="rotate(-90 156.7 62.1)">0805</text>
<text x="163.2" y="62.1" transform="rotate(-90 163.2 62.1)">0805</text>
<text x="170.6" y="62.1" transform="rotate(-90 170.6 62.1)">0805</text>
<text x="177.2" y="62.1" transform="rotate(-90 177.2 62.1)">0805</text>
<text x="29.8" y="69.5">0603</text>
<text x="204.2" y="68.6" transform="rotate(-90 204.2 68.6)">1206</text>
<text x="36.5" y="76" transform="rotate(-90 36.5 76)">0603</text>
<text x="183.7" y="81.1" transform="rotate(-90 183.7 81.1)">0603</text>
<text x="189.3" y="81.1" transform="rotate(-90 189.3 81.1)">0603</text>
<text x="204.9" y="91.7">0603</text>
<text x="89.6" y="106.8" transform="rotate(-90 89.6 106.8)">0603</text>
<text x="111.8" y="102.6" transform="rotate(-90 111.8 102.6)">0603</text>
<text x="20.6" y="121.1" transform="rotate(-90 20.6 121.1)">0603</text>
<text x="196.8" y="122.6" transform="rotate(-90 196.8 122.6)">2512</text>
<text x="202.3" y="122.6" transform="rotate(-90 202.3 122.6)">2512</text>
<text x="207.9" y="122.6" transform="rotate(-90 207.9 122.6)">2512</text>
<text x="244.3" y="122.6" transform="rotate(-90 244.3 122.6)">2512</text>
<text x="250.8" y="122.6" transform="rotate(-90 250.8 122.6)">2512</text>
<text x="256.4" y="122.6" transform="rotate(-90 256.4 122.6)">2512</text>
<text x="20.6" y="149.1" transform="rotate(-90 20.6 149.1)">0603</text>
<text x="182.9" y="155">0603</text>
<text x="182.9" y="151.3">0603</text>
</g>
</svg>
